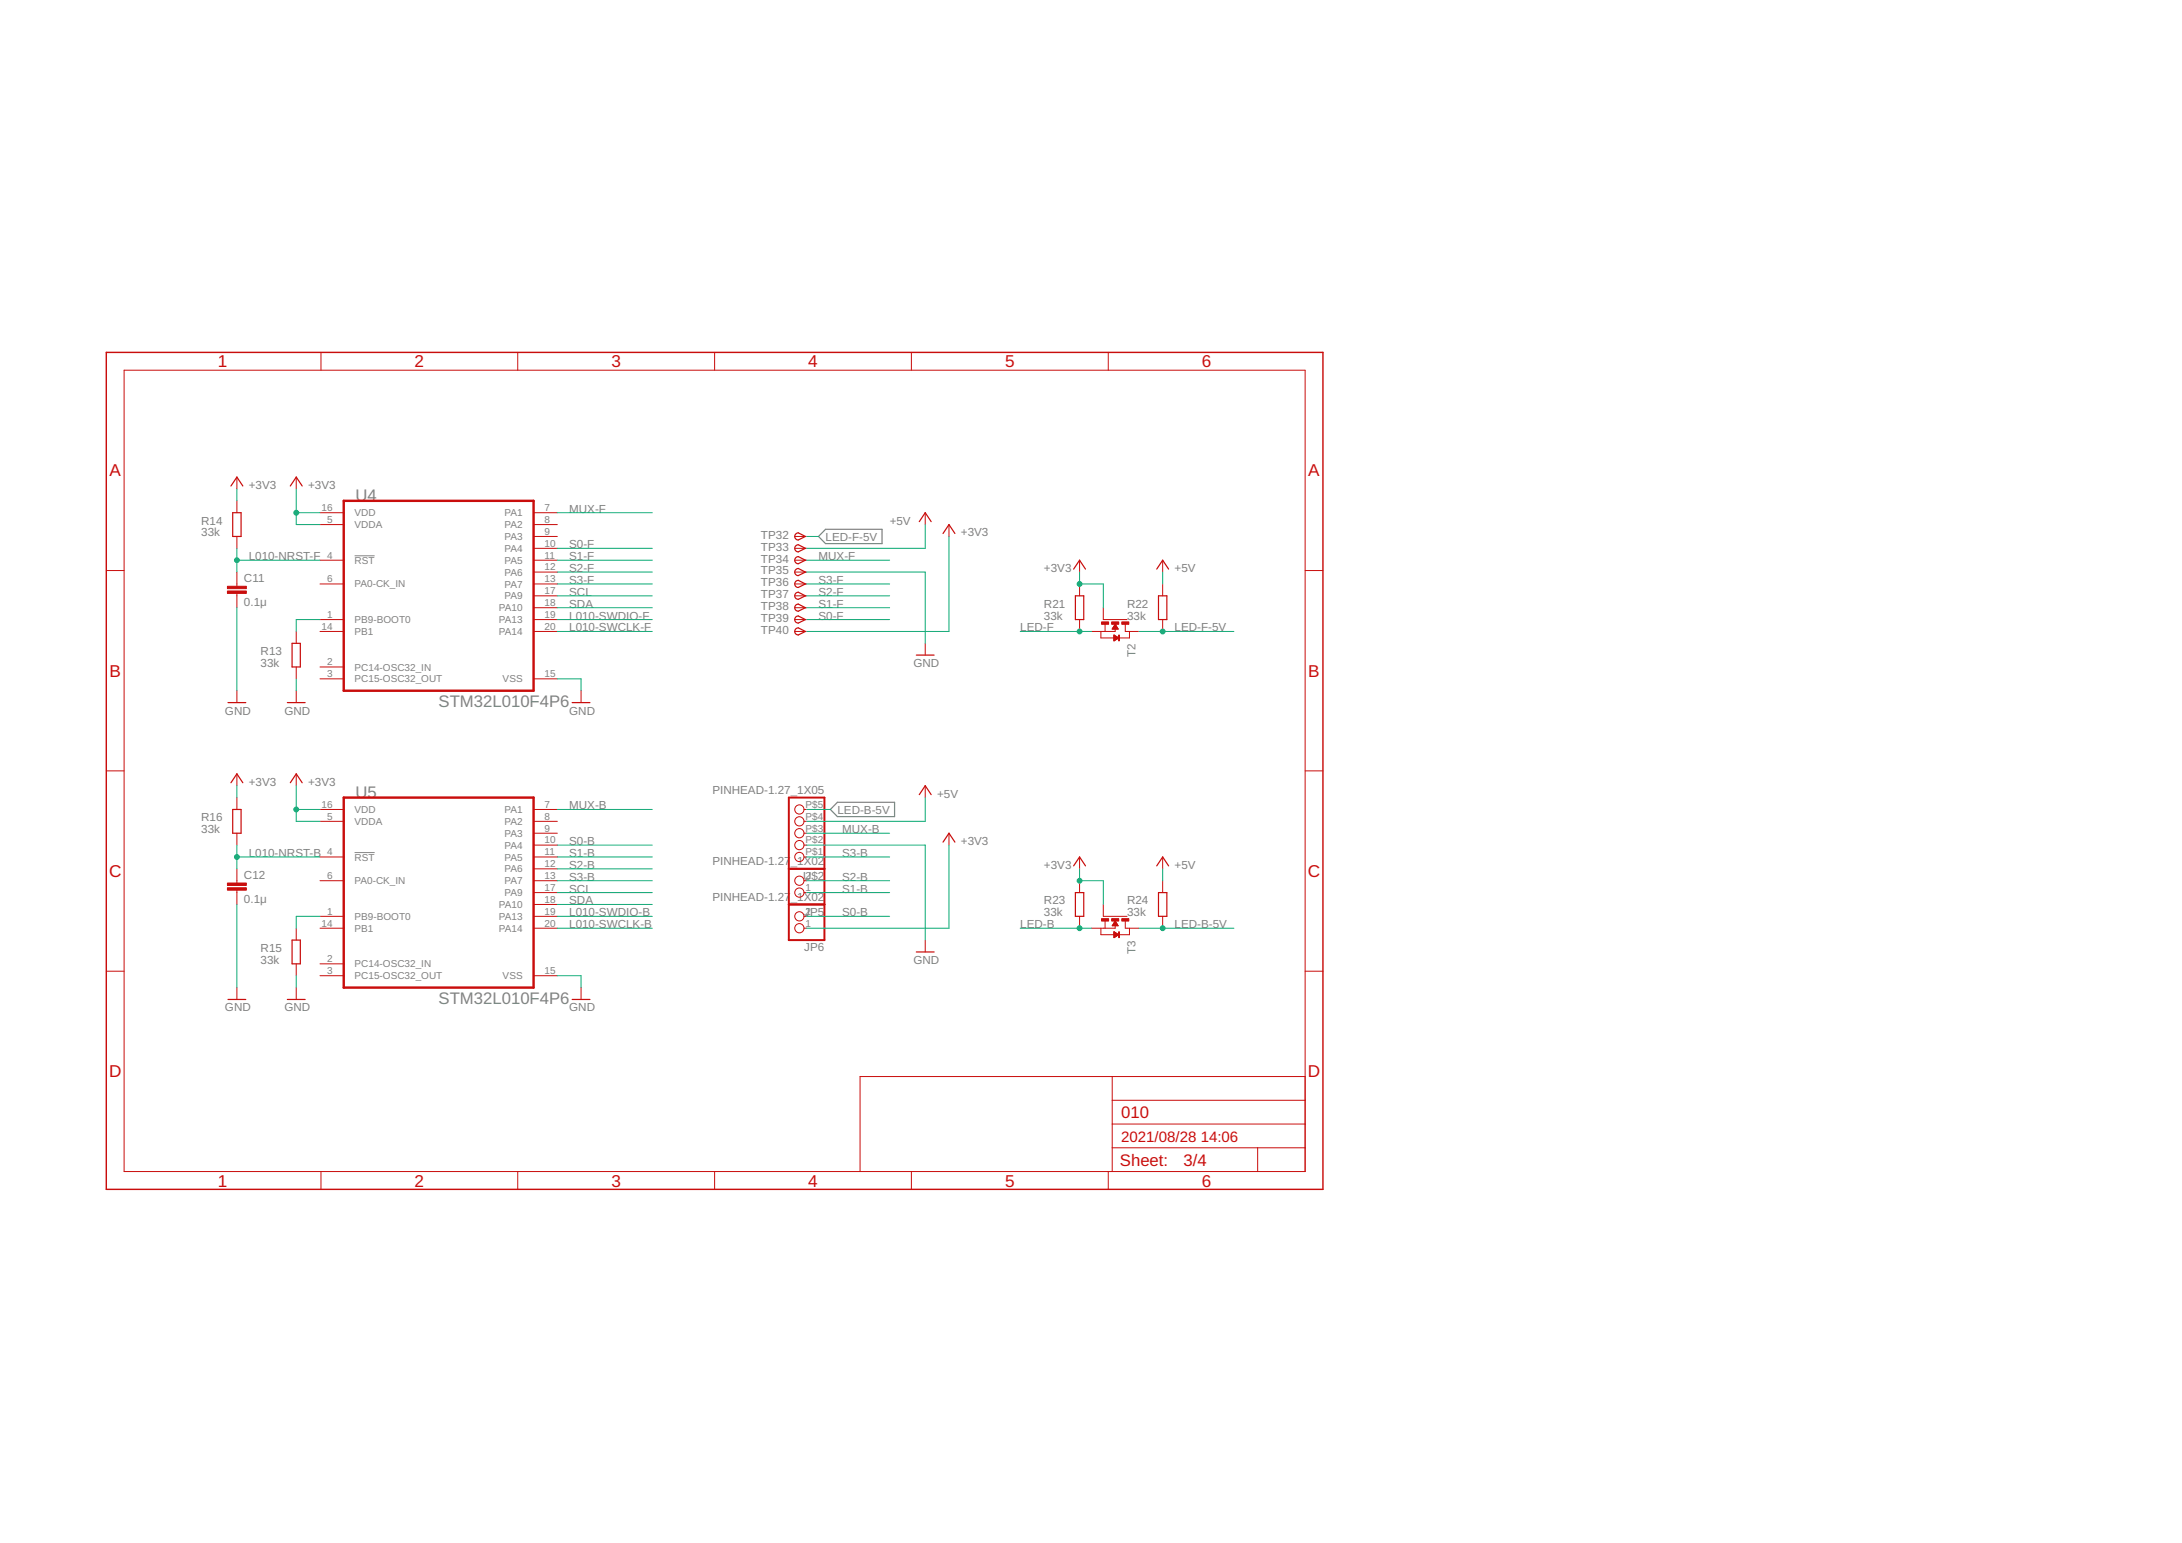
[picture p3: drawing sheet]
<svg xmlns="http://www.w3.org/2000/svg" width="420mm" height="297mm" viewBox="0 0 420 297" stroke-linecap="round" stroke-linejoin="round" font-family="sans-serif">
<path d="M68.3 107h3.8M68.3 164.1h3.8" fill="none" stroke="#808080" stroke-width=".19"/>
<path d="M159 101.9h10.8v2.7h-10.8l-1.4-1.3zM161.2 154.5h11.1v2.7h-11.1l-1.3-1.4z" fill="none" stroke="#808080" stroke-width=".23"/>
<g fill="none" stroke="#c90d0c" stroke-width=".19">
<path d="M23.9 71.3h227.4v154.2h-227.4zM61.8 67.8v3.5M99.7 67.8v3.5M137.6 67.8v3.5M175.5 67.8v3.5M213.4 67.8v3.5M45.6 91.8v2.3M45.6 96.4v2.3M57 91.8v2.3M61.6 98.7h4.6M107.3 98.7h-4.5M178.2 98.7v2.3"/>
<path d="M20.5 109.8h3.4M45.6 103.3v2.3M45.6 110.1v2.8M45.6 114.2v2.8M61.6 107.8l4.6 .1M61.6 112.4h4.6M61.6 119.3h4.6M61.6 101h4.6M66.2 119.3h.1M66.2 101h.1M107.3 101h-4.5M107.3 103.3h-4.5"/>
<path d="M107.3 105.6h-4.5M107.3 107.8l-4.5 .1M107.3 110.1l-4.5 .1M107.3 112.4h-4.5M107.3 114.7h-4.5M107.3 117h-4.5M107.3 119.3h-4.5M153 119.3h2.3M153 107.8h2.3M153 112.4h2.3M153 103.3h2.3M153 105.6h2.3"/>
<path d="M153 110.1h2.3M153 114.7h2.3M153 117h2.3M182.7 101v2.3M207.9 107.8v2.3M207.9 112.4v2.3M207.9 119.3v2.3M212.4 117v2.3h4.6M223.9 107.8v2.3M223.9 112.4v2.3M223.9 119.3v2.3M251.3 109.8h3.4"/>
<path d="M45.6 133v2.3M57 121.6v2.2M57 128.4v2.3M57 133v2.3M61.6 128.4h4.6M61.6 121.6h4.6M61.6 130.7h4.6M66.2 130.7h.1M107.3 121.6h-4.5M107.3 130.7h-4.5M111.9 133v2.3M153 121.6h2.3"/>
<path d="M178.2 123.8v2.3M212 121.6v1.2h2.5M212.8 120.2v1.4M214.2 121h1.1M214.2 121h1M214.3 120.9h.9M214.3 120.8h.9M214.4 120.8h.7M214.4 120.7h.7M214.5 120.6h.5M214.5 120.5h.5M214.5 123.4h.1"/>
<path d="M214.5 123.3h.1M214.5 123.2h.2M214.5 123.2h.3M214.5 123.1h.4M214.5 123.1h.5M214.5 123h.6M214.5 122.9h.7M214.5 122.8h.8M214.5 122.7h.7M214.5 122.6h.7M214.5 122.6h.6M214.5 122.5h.5"/>
<path d="M214.5 122.5h.4M214.5 122.4h.3M214.5 122.3h.2M214.5 122.3h.1M214.5 120.5h.4M214.6 120.4h.3M214.7 120.3h.1M214.7 120.2h.1M214.7 121.1v.5h-4.5M214.7 120.2l.6 .9h-1.1zM215.4 122.8l-.9 .6M215.4 122.8l-.9-.6v1.2"/>
<path d="M215.4 122.8l-.9 .1M216.7 120.2v1.4h2.6M217.5 121.6v1.2h-2.1M20.5 148.4h3.4M45.6 149v2.3M45.6 153.5v2.3M57 149v2.3M61.6 158.1h4.6M61.6 155.8h4.6M66.2 158.1h.1M66.2 155.8v.1M107.3 155.8l-4.5 .1"/>
<path d="M107.3 158.1h-4.5M154.8 158.1h.5M154.8 155.8h.5M178.2 151.3v2.2M251.3 148.4h3.4M45.6 160.4v2.3M45.6 167.3v2.7M45.6 171.4v2.7M57 178.7v2.3M61.6 176.4h4.6M61.6 165h4.6M61.6 169.5h4.6"/>
<path d="M61.6 178.7h4.6M66.2 165h.1M66.2 169.5v.1M66.2 178.7h.1M107.3 160.4h-4.5M107.3 162.7h-4.5M107.3 165h-4.5M107.3 167.3h-4.5M107.3 169.5l-4.5 .1M107.3 171.8l-4.5 .1M107.3 174.1h-4.5M107.3 176.4h-4.5"/>
<path d="M107.3 178.7h-4.5M154.8 176.4h.5M154.8 165h.5M154.8 169.5h.5M154.8 178.7h.5M154.8 160.4h.5M154.8 162.7h.5M154.8 171.8h.5M182.7 160.4v2.3M207.9 165v2.3M207.9 169.5v2.3M207.9 176.4v2.3"/>
<path d="M212 178.7v1.2h2.5M212.4 174.1v2.3h4.6M212.8 177.3v1.4M214.2 178.2h1.1M214.2 178.1h1M214.3 178.1h.9M214.3 178h.9M214.3 177.9h.8M214.4 177.9h.7M214.4 177.8h.7M214.5 177.8h.5M214.5 177.7h.5"/>
<path d="M214.5 179.4v1.1l.9-.6M214.5 179.4l.9 .5M214.5 180h.9M214.5 179.9h.9M214.5 179.9h.8M214.5 179.8h.7M214.5 179.7h.6M214.5 179.7h.5M214.5 179.6h.4M214.5 179.6h.3M214.5 179.5h.2M214.5 179.4h.1"/>
<path d="M214.5 177.7h.4M214.6 177.6h.3M214.6 177.5h.3M214.6 177.5h.2M214.7 177.4h.1M214.7 178.2v.5h-4.5M214.7 177.3l.6 .9h-1.1zM216.7 177.3v1.4h2.6M217.5 178.7v1.2h-2.1M223.9 165v2.3M223.9 169.5v2.3M223.9 176.4v2.3"/>
<path d="M20.5 187h3.4M45.6 190.1v2.3M57 185.5v2.3M57 190.1v2.3M61.6 185.5l4.6 .1M61.6 187.8h4.6M66.2 187.8v.1M107.3 187.8l-4.5 .1M111.9 190.1v2.3M178.2 181v2.3M214.5 180.3h.3M214.5 180.3h.4"/>
<path d="M214.5 180.2h.5M214.5 180.1h.6M214.5 180.1h.7M214.5 180h.8M214.7 180.4h-.2M251.3 187h3.4M214.2 207.2v18.3M214.2 216.4h37.1M214.2 211.8h37.1M251.3 207.2h-85.7v18.3M61.8 225.5v3.5M99.7 225.5v3.5"/>
<path d="M137.6 225.5v3.5M175.5 225.5v3.5M213.4 225.5v3.5M214.2 221h37.1M242.2 221v4.5"/>
<circle cx="153.9" cy="155.8" r=".89"/>
<circle cx="153.9" cy="158.1" r=".89"/>
<circle cx="153.9" cy="176.4" r=".89"/>
<circle cx="153.9" cy="178.7" r=".89"/>
<circle cx="153.9" cy="160.4" r=".89"/>
<circle cx="153.9" cy="165" r=".89"/>
<circle cx="153.9" cy="162.7" r=".89"/>
<circle cx="153.9" cy="171.8" r=".89"/>
<circle cx="153.9" cy="169.5" r=".89"/>
</g>
<path d="M20.5 67.8h234.2v161.2h-234.2z" fill="none" stroke="#c90d0c" stroke-width=".28"/>
<path d="M66.2 96.4h36.5v36.6h-36.5zM66.2 153.5h36.5v36.6h-36.5z" fill="none" stroke="#c90d0c" stroke-width=".47"/>
<g fill="none" stroke="#c90d0c" stroke-width=".23">
<path d="M44.5 93.6l1.1-1.8 1.2 1.8M44.8 98.7h1.6v4.6h-1.6zM55.9 93.6l1.1-1.8 1.2 1.8M153.2 102.9l.5-.3 1.4 .7-1.4 .6h-.2l-.4-.4zM153.2 109.7l.5-.3 1.4 .7-1.4 .7h-.2l-.4-.5zM153.3 105l.4-.1 1.4 .7-1.4 .6a.68 .68 0 0 1-.6-.4 .68 .68 0 0 1 .2-.8zM153.3 107.3l.4-.2 1.4 .7-1.4 .7a.68 .68 0 0 1-.6-.4 .68 .68 0 0 1 .2-.8zM153.3 111.8l.4-.1 1.4 .7-1.4 .7a.69 .69 0 0 1-.6-.5 .69 .69 0 0 1 .2-.8zM153.3 114.1l.4-.1 1.4 .7-1.4 .7a.69 .69 0 0 1-.6-.5 .69 .69 0 0 1 .2-.8zM153.3 116.4l.4-.1 1.4 .7-1.4 .7a.69 .69 0 0 1-.6-.5 .69 .69 0 0 1 .2-.8zM153.3 118.7l.4-.1 1.4 .7-1.4 .7a.69 .69 0 0 1-.6-.5 .69 .69 0 0 1 .2-.8zM177 100.4l1.2-1.7 1.1 1.7"/>
<path d="M181.6 102.7l1.1-1.7 1.2 1.7M206.7 109.6l1.2-1.8 1.1 1.8M207.1 114.7h1.6v4.6h-1.6zM222.7 109.6l1.2-1.8 1.1 1.8M223.1 114.7h1.6v4.6h-1.6zM43.9 135.3h3.4M55.3 135.3h3.5M56.2 123.8h1.6v4.6h-1.6zM110.2 135.3h3.4M153.3 121l.4-.1 1.4 .7-1.4 .6a.69 .69 0 0 1-.6-.4 .69 .69 0 0 1 .2-.8zM176.4 126.1h3.5M44.5 150.7l1.1-1.7 1.2 1.7"/>
<path d="M44.8 155.8h1.6v4.6h-1.6zM55.9 150.7l1.1-1.7 1.2 1.7M177 153l1.2-1.7 1.1 1.7M181.6 162.1l1.1-1.7 1.2 1.7M206.7 166.7l1.2-1.7 1.1 1.7M207.1 171.8h1.6v4.6h-1.6zM222.7 166.7l1.2-1.7 1.1 1.7M223.1 171.8h1.6v4.6h-1.6zM43.9 192.4h3.4M55.3 192.4h3.5M56.2 181h1.6v4.5h-1.6zM110.2 192.4h3.4"/>
<path d="M176.4 183.3h3.5"/>
</g>
<g fill="#c90d0c" stroke="#c90d0c" stroke-width=".19">
<path d="M43.8 113.8h3.6v.4h-3.6z"/>
<path d="M43.8 112.9h3.6v.4h-3.6z"/>
<path d="M43.8 170.9h3.6v.5h-3.6z"/>
<path d="M43.8 170h3.6v.5h-3.6z"/>
<path d="M216 119.7h1.4v.5h-1.4z"/>
<path d="M214.1 119.7h1.3v.5h-1.3z"/>
<path d="M212.1 119.7h1.4v.5h-1.4z"/>
<path d="M215.4 122.2h.1v1.2h-.1z"/>
<path d="M216 176.8h1.4v.5h-1.4z"/>
<path d="M214.1 176.8h1.3v.5h-1.3z"/>
<path d="M212.1 176.8h1.4v.5h-1.4z"/>
<path d="M215.4 179.4h.1v1.1h-.1z"/>
</g>
<path d="M151.9 153.5h6.8v27.5h-6.8zM151.9 167.3h6.8M151.9 174.1h6.8" fill="none" stroke="#c90d0c" stroke-width=".38"/>
<g fill="none" stroke="#0dab76" stroke-width=".19">
<path d="M45.6 94.1v2.3M57 94.1v6.9h4.6M57 98.7h4.6M107.3 98.7h18.3M45.6 105.6v4.5M45.6 117v16M45.6 107.8h16M61.6 119.3h-4.6v2.3M107.3 110.1h18.3M107.3 112.4h18.3M107.3 119.3h18.3M107.3 117h18.3"/>
<path d="M107.3 114.7h18.3M107.3 105.6h18.3M107.3 107.8h18.3M155.3 110.1h22.9v13.7M155.3 112.4h16M155.3 119.3h16M155.3 117h16M155.3 114.7h16M155.3 107.8h16M155.3 103.3h2.3M178.2 101v4.6h-22.9M182.7 103.3v18.3h-27.4"/>
<path d="M207.9 110.1v2.3h4.5v4.6M223.9 110.1v2.3M57 130.7v2.3M107.3 130.7h4.6v2.3M107.3 121.6h18.3M196.4 121.6h13.8M219.3 121.6h18.3M45.6 151.3v2.2M57 151.3v6.8h4.6M57 155.8h4.6M107.3 155.8h18.3M155.3 155.8h4.6"/>
<path d="M178.2 153.5v4.6h-22.9M45.6 162.7v4.6M45.6 174.1v16M45.6 165h16M61.6 176.4h-4.6v2.3M107.3 162.7h18.3M107.3 178.7h18.3M107.3 169.5h18.3M107.3 174.1h18.3M107.3 171.8h18.3M107.3 176.4h18.3M107.3 165h18.3"/>
<path d="M107.3 167.3h18.3M155.3 162.7h22.9v18.3M155.3 169.5h16M155.3 171.8h16M155.3 176.4h16M155.3 160.4h16M155.3 165h16M182.7 162.7v16h-27.4M196.4 178.7h13.8M207.9 167.3v2.2h4.5v4.6M219.3 178.7h18.3M223.9 167.3v2.2"/>
<path d="M57 187.8v2.3M107.3 187.8h4.6v2.3"/>
</g>
<g fill="#0dab76" stroke="#0dab76" stroke-width=".19">
<circle cx="57" cy="98.7" r=".47"/>
<circle cx="57" cy="155.8" r=".47"/>
<circle cx="207.9" cy="112.4" r=".47"/>
<circle cx="207.9" cy="169.5" r=".47"/>
<circle cx="45.6" cy="107.8" r=".47"/>
<circle cx="45.6" cy="165" r=".47"/>
<circle cx="223.9" cy="121.6" r=".47"/>
<circle cx="223.9" cy="178.7" r=".47"/>
<circle cx="207.9" cy="121.6" r=".47"/>
<circle cx="207.9" cy="178.7" r=".47"/>
</g>
<g font-size="3.3" fill="#c90d0c">
<text x="41.9" y="70.7">1</text>
<text x="79.8" y="70.7">2</text>
<text x="117.7" y="70.7">3</text>
<text x="155.6" y="70.7">4</text>
<text x="193.5" y="70.7">5</text>
<text x="231.4" y="70.7">6</text>
<text x="21.1" y="91.7">A</text>
<text x="251.9" y="91.7">A</text>
<text x="21.1" y="130.3">B</text>
<text x="251.9" y="130.3">B</text>
<text x="21" y="168.8">C</text>
<text x="251.8" y="168.8">C</text>
<text x="21" y="207.4">D</text>
<text x="251.8" y="207.4">D</text>
<text x="41.9" y="228.4">1</text>
<text x="79.8" y="228.4">2</text>
<text x="117.7" y="228.4">3</text>
<text x="155.6" y="228.4">4</text>
<text x="193.5" y="228.4">5</text>
<text x="231.4" y="228.4">6</text>
</g>
<g font-size="3.2" fill="#808080">
<text x="68.5" y="96.4">U4</text>
<text x="84.5" y="136.2">STM32L010F4P6</text>
<text x="68.5" y="153.5">U5</text>
<text x="84.5" y="193.3">STM32L010F4P6</text>
</g>
<g font-size="3.2" fill="#c90d0c">
<text x="215.9" y="215.2">010</text>
<text x="215.7" y="224.5">Sheet:</text>
<text x="227.9" y="224.4">3/4</text>
</g>
<g font-size="2.9" fill="#c90d0c">
<text x="215.9" y="219.8">2021/08/28</text>
<text x="231.2" y="219.8">14:06</text>
</g>
<g font-size="2.2" fill="#808080">
<text x="47.9" y="94.1">+3V3</text>
<text x="59.3" y="94.1">+3V3</text>
<text x="38.8" y="101">R14</text>
<text x="109.6" y="98.7">MUX-F</text>
<text x="171.3" y="101">+5V</text>
<text x="38.8" y="103.3">33k</text>
<text x="47.9" y="107.8">L010-NRST-F</text>
<text x="109.6" y="107.8">S1-F</text>
<text x="109.6" y="105.6">S0-F</text>
<text x="146.5" y="103.7">TP32</text>
<text x="146.5" y="106">TP33</text>
<text x="157.6" y="107.8">MUX-F</text>
<text x="159" y="104.1">LED-F-5V</text>
<text x="185" y="103.3">+3V3</text>
<text x="47" y="112.1">C11</text>
<text x="109.6" y="112.4">S3-F</text>
<text x="109.6" y="110.1">S2-F</text>
<text x="146.5" y="108.3">TP34</text>
<text x="146.5" y="110.6">TP35</text>
<text x="146.5" y="112.9">TP36</text>
<text x="157.6" y="112.4">S3-F</text>
<text x="201" y="110.1">+3V3</text>
<text x="226.2" y="110.1">+5V</text>
<text x="47" y="116.6">0.1μ</text>
<text x="109.6" y="117">SDA</text>
<text x="109.6" y="114.7">SCL</text>
<text x="109.6" y="119.3">L010-SWDIO-F</text>
<text x="146.5" y="115.2">TP37</text>
<text x="146.5" y="117.4">TP38</text>
<text x="146.5" y="119.7">TP39</text>
<text x="157.6" y="114.7">S2-F</text>
<text x="157.6" y="117">S1-F</text>
<text x="157.6" y="119.3">S0-F</text>
<text x="201" y="119.3">33k</text>
<text x="201" y="117">R21</text>
<text x="217" y="119.3">33k</text>
<text x="217" y="117">R22</text>
<text x="109.6" y="121.6">L010-SWCLK-F</text>
<text x="146.5" y="122">TP40</text>
<text x="196.5" y="121.6">LED-F</text>
<text x="226.2" y="121.6">LED-F-5V</text>
<text x="50.2" y="128.4">33k</text>
<text x="50.2" y="126.1">R13</text>
<text x="175.9" y="128.4">GND</text>
<text x="218.6" y="126.5" transform="rotate(-90 218.6 126.5)">T2</text>
<text x="43.3" y="137.5">GND</text>
<text x="54.8" y="137.5">GND</text>
<text x="109.6" y="137.5">GND</text>
<text x="47.9" y="151.3">+3V3</text>
<text x="59.3" y="151.3">+3V3</text>
<text x="109.6" y="155.8">MUX-B</text>
<text x="137.2" y="152.9">PINHEAD-1.27_1X05</text>
<text x="180.5" y="153.5">+5V</text>
<text x="38.8" y="160.4">33k</text>
<text x="38.8" y="158.1">R16</text>
<text x="161.3" y="156.6">LED-B-5V</text>
<text x="162.2" y="160.4">MUX-B</text>
<text x="47.9" y="165">L010-NRST-B</text>
<text x="109.6" y="167.3">S2-B</text>
<text x="109.6" y="165">S1-B</text>
<text x="109.6" y="162.7">S0-B</text>
<text x="137.2" y="166.6">PINHEAD-1.27</text>
<text x="152.3" y="166.6">_1X02</text>
<text x="162.2" y="165">S3-B</text>
<text x="185" y="162.7">+3V3</text>
<text x="201" y="167.3">+3V3</text>
<text x="226.2" y="167.3">+5V</text>
<text x="47" y="173.8">0.1μ</text>
<text x="47" y="169.2">C12</text>
<text x="109.6" y="171.8">SCL</text>
<text x="109.6" y="169.5">S3-B</text>
<text x="137.2" y="173.4">PINHEAD-1.27</text>
<text x="152.3" y="173.4">_1X02</text>
<text x="154.6" y="169.4">U$2</text>
<text x="162.2" y="169.5">S2-B</text>
<text x="162.2" y="171.8">S1-B</text>
<text x="109.6" y="174.1">SDA</text>
<text x="109.6" y="176.4">L010-SWDIO-B</text>
<text x="109.6" y="178.7">L010-SWCLK-B</text>
<text x="154.9" y="176.3">JP5</text>
<text x="162.2" y="176.4">S0-B</text>
<text x="196.5" y="178.7">LED-B</text>
<text x="201" y="176.4">33k</text>
<text x="201" y="174.1">R23</text>
<text x="217" y="176.4">33k</text>
<text x="217" y="174.1">R24</text>
<text x="226.2" y="178.7">LED-B-5V</text>
<text x="50.2" y="185.5">33k</text>
<text x="50.2" y="183.3">R15</text>
<text x="154.9" y="183.1">JP6</text>
<text x="175.9" y="185.5">GND</text>
<text x="218.6" y="183.6" transform="rotate(-90 218.6 183.6)">T3</text>
<text x="43.3" y="194.7">GND</text>
<text x="54.8" y="194.7">GND</text>
<text x="109.6" y="194.7">GND</text>
</g>
<g font-size="1.9" fill="#808080">
<text x="61.9" y="98.4">16</text>
<text x="63" y="100.7">5</text>
<text x="68.3" y="101.7">VDDA</text>
<text x="68.3" y="99.4">VDD</text>
<text x="97.2" y="99.4">PA1</text>
<text x="97.2" y="101.7">PA2</text>
<text x="104.8" y="98.4">7</text>
<text x="104.8" y="100.7">8</text>
<text x="63" y="107.5">4</text>
<text x="97.2" y="104">PA3</text>
<text x="97.2" y="106.2">PA4</text>
<text x="104.8" y="102.9">9</text>
<text x="104.8" y="105.2">10</text>
<text x="104.8" y="107.5">11</text>
<text x="63" y="112.1">6</text>
<text x="68.3" y="108.5">RST</text>
<text x="68.3" y="113.1">PA0-CK_IN</text>
<text x="97.2" y="108.5">PA5</text>
<text x="97.2" y="110.8">PA6</text>
<text x="97.2" y="113.1">PA7</text>
<text x="104.8" y="109.8">12</text>
<text x="104.8" y="112.1">13</text>
<text x="63" y="118.9">1</text>
<text x="68.3" y="120">PB9-BOOT0</text>
<text x="96.1" y="117.7">PA10</text>
<text x="96.1" y="120">PA13</text>
<text x="97.2" y="115.4">PA9</text>
<text x="104.8" y="114.4">17</text>
<text x="104.8" y="116.7">18</text>
<text x="104.8" y="118.9">19</text>
<text x="61.9" y="121.2">14</text>
<text x="68.3" y="122.2">PB1</text>
<text x="96.1" y="122.2">PA14</text>
<text x="104.8" y="121.2">20</text>
<text x="63" y="128.1">2</text>
<text x="63" y="130.4">3</text>
<text x="68.3" y="129.1">PC14-OSC32_IN</text>
<text x="68.3" y="131.4">PC15-OSC32_OUT</text>
<text x="96.8" y="131.4">VSS</text>
<text x="104.8" y="130.4">15</text>
<text x="61.9" y="155.5">16</text>
<text x="104.8" y="155.5">7</text>
<text x="155.1" y="155.5">P$5</text>
<text x="63" y="157.8">5</text>
<text x="68.3" y="158.8">VDDA</text>
<text x="68.3" y="156.5">VDD</text>
<text x="97.2" y="156.5">PA1</text>
<text x="97.2" y="158.8">PA2</text>
<text x="97.2" y="161.1">PA3</text>
<text x="104.8" y="157.8">8</text>
<text x="104.8" y="160.1">9</text>
<text x="155.1" y="160.1">P$3</text>
<text x="155.1" y="157.8">P$4</text>
<text x="63" y="164.7">4</text>
<text x="68.3" y="165.7">RST</text>
<text x="97.2" y="163.4">PA4</text>
<text x="97.2" y="165.7">PA5</text>
<text x="97.2" y="167.9">PA6</text>
<text x="104.8" y="162.4">10</text>
<text x="104.8" y="164.7">11</text>
<text x="104.8" y="166.9">12</text>
<text x="155.1" y="164.7">P$1</text>
<text x="155.1" y="162.4">P$2</text>
<text x="63" y="169.2">6</text>
<text x="68.3" y="170.2">PA0-CK_IN</text>
<text x="97.2" y="170.2">PA7</text>
<text x="97.2" y="172.5">PA9</text>
<text x="104.8" y="169.2">13</text>
<text x="104.8" y="171.5">17</text>
<text x="104.8" y="173.8">18</text>
<text x="155.1" y="171.5">1</text>
<text x="155.1" y="169.2">2</text>
<text x="61.9" y="178.4">14</text>
<text x="63" y="176.1">1</text>
<text x="68.3" y="177.1">PB9-BOOT0</text>
<text x="68.3" y="179.4">PB1</text>
<text x="96.1" y="174.8">PA10</text>
<text x="96.1" y="177.1">PA13</text>
<text x="96.1" y="179.4">PA14</text>
<text x="104.8" y="176.1">19</text>
<text x="104.8" y="178.4">20</text>
<text x="155.1" y="178.4">1</text>
<text x="155.1" y="176.1">2</text>
<text x="63" y="185.2">2</text>
<text x="63" y="187.5">3</text>
<text x="68.3" y="186.2">PC14-OSC32_IN</text>
<text x="68.3" y="188.5">PC15-OSC32_OUT</text>
<text x="96.8" y="188.5">VSS</text>
<text x="104.8" y="187.5">15</text>
</g>
</svg>
